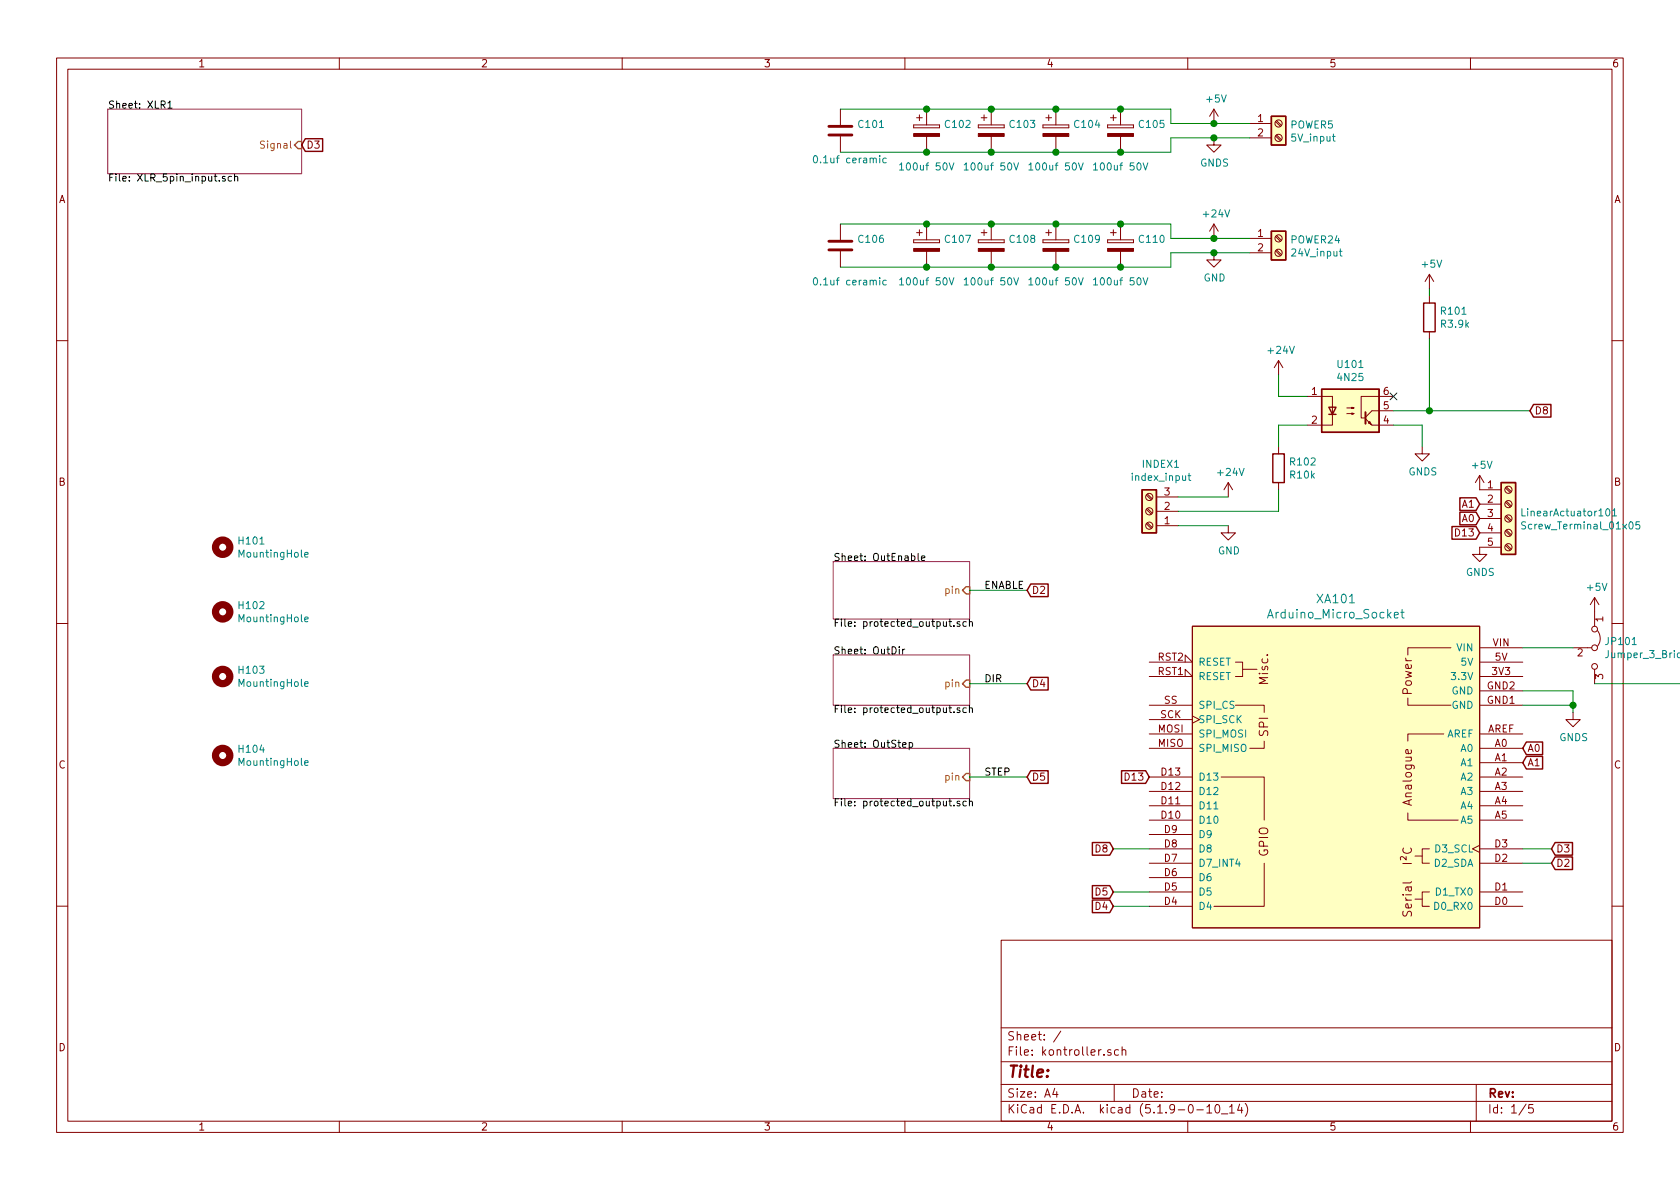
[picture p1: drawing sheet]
<svg xmlns="http://www.w3.org/2000/svg" width="297mm" height="210mm" viewBox="0 0 297 210" stroke-linecap="round" stroke-linejoin="round" font-family="sans-serif">
<g fill="none" stroke="#840000" stroke-width=".18">
<path d="M10 10.3h277v189.9h-277zM12 12.2h273v186.1h-273zM60 10.3v1.9M110 10.3v1.9M148.6 19.3v2.8M160 10.3v1.9M163.8 19.3v2.8M175.3 19.3v2.8M186.7 19.3v2.8M198.1 19.3v2.8M210 10.3v1.9M214.6 19.3v2.5"/>
<path d="M214.6 19.3l-.7 1.3M214.6 19.3l.8 1.3M260 10.3v1.9M148.6 24.1v2.8M148.6 39.6v2.8M161.5 22.1v.5zM161.5 22.6h4.6zM161.5 22.1h4.6zM162.1 20.8h1M162.6 20.3v1M163.8 24.1v2.8M163.8 39.6v2.8"/>
<path d="M166.1 22.1v.5zM173 22.1v.5zM173 22.6h4.5zM173 22.1h4.5zM173.5 20.8h1M174 20.3v1M175.3 24.1v2.8M175.3 39.6v2.8M177.5 22.1v.5zM184.4 22.1v.5zM184.4 22.6h4.6zM184.4 22.1h4.6z"/>
<path d="M184.9 20.8h1M185.4 20.3v1M186.7 24.1v2.8M186.7 39.6v2.8M189 22.1v.5zM195.8 22.1v.5zM195.8 22.6h4.6zM195.8 22.1h4.6zM196.3 20.8h1.1M196.8 20.3v1M198.1 24.1v2.8M198.1 39.6v2.8"/>
<path d="M200.4 22.1v.5zM214.6 24.4v1.2h1.3l-1.3 1.3-1.2-1.3h1.2M214.6 39.6l-.7 1.3M214.6 39.6v2.6M214.6 39.6l.8 1.3M221 21.8h3.8M221 24.4h3.8M225.5 24l.9 .9M225.5 21.5l.9 .8M225.7 23.9l.9 .8M225.7 21.3l.9 .9M148.6 44.4v2.8"/>
<path d="M161.5 42.4v.5zM161.5 42.9h4.6zM161.5 42.4h4.6zM162.1 41.1h1M162.6 40.6v1.1M163.8 44.4v2.8M166.1 42.4v.5zM173 42.4v.5zM173 42.9h4.5zM173 42.4h4.5zM173.5 41.1h1M174 40.6v1.1"/>
<path d="M175.3 44.4v2.8M177.5 42.4v.5zM184.4 42.4v.5zM184.4 42.9h4.6zM184.4 42.4h4.6zM184.9 41.1h1M185.4 40.6v1.1M186.7 44.4v2.8M189 42.4v.5zM195.8 42.4v.5zM195.8 42.9h4.6zM195.8 42.4h4.6z"/>
<path d="M196.3 41.1h1.1M196.8 40.6v1.1M198.1 44.4v2.8M200.4 42.4v.5zM214.6 44.7v1.3h1.3l-1.3 1.2-1.2-1.2h1.2M221 42.2h3.8M221 44.7h3.8M225.5 44.4l.9 .8M225.5 41.8l.9 .9M225.7 44.2l.9 .8M225.7 41.7l.9 .8M252.7 48.5v2.5"/>
<path d="M252.7 52.3v1.3M252.7 58.7v1.2M252.7 48.5l-.7 1.3M252.7 48.5l.8 1.3M10 60.2h2M226.1 63.7v2.6M226.1 79v1.3M226.1 63.7l-.8 1.3M226.1 63.7l.7 1.3M231.1 70.1h4.5v5.1h-4.5M238.1 73.1h1.3l-.4 .2v-.3l.4 .1M238.1 72.1h1.3l-.4 .2v-.3l.4 .1"/>
<path d="M241.4 74l1.2 1.2h3.8M241.9 74.8l.3-.3 .2 .6zM246.4 70.1h-5.7v3.8h.6M246.4 72.6h-3.8l-1.2 1.2M251.5 79v1.3h1.2l-1.2 1.2-1.3-1.2h1.3M285 60.2h2M202.7 87.5l.9 .9M202.7 90.1l.9 .8M202.7 92.6l.9 .9M202.9 87.4l.8 .8M202.9 89.9l.8 .8M202.9 92.5l.8 .8"/>
<path d="M204.5 93h3.8M204.5 90.4h3.8M204.5 87.9h3.8M217.2 93v1.2h1.2l-1.2 1.3-1.3-1.3h1.3M217.2 85.3l-.8 1.3M217.2 85.3v2.6M217.2 85.3l.7 1.3M226.1 85.3v1.3M261.6 84.1l-.7 1.2M261.6 84.1v2.5h3.8M261.6 84.1l.8 1.2M261.6 89.1h3.8"/>
<path d="M261.6 91.7h3.8M261.6 94.2h3.8M265.4 96.8h-3.8v1.2h1.3l-1.3 1.3-1.3-1.3h1.3M266.2 96.4l.8 .9M266.2 93.9l.8 .8M266.2 91.4l.8 .8M266.2 88.8l.8 .9M266.2 86.3l.8 .8M266.3 96.3l.9 .8M266.3 93.7l.9 .9M266.3 91.2l.9 .8M266.3 88.6l.9 .9"/>
<path d="M266.3 86.1l.9 .8M10 110.3h2M203.2 119.6h7.6l-1.3-1.2v1.2M203.2 117.1h7.6l-1.3-1.3v1.3M210.8 110.7h50.8v53.4h-50.8zM218.4 117.1h1.3v2.5h-1.3M219.7 118.4h2.5M256.5 114.5h-7.6v1.3M261.6 114.5h7.6M261.6 117.1h7.6M261.6 119.6h7.6M278.1 114.5h3.3"/>
<path d="M281.9 105.7l-.7 1.2M281.9 105.7v5M281.9 118.4v2.5M281.9 105.7l.8 1.2M282.4 111.5a2.26 2.26 0 0 1 0 2.8M285 110.3h2M203.2 132.3h7.6M203.2 137.4h7.6M203.2 139.9h7.6M203.2 124.7h7.6M203.2 127.2h7.6M203.2 129.8h7.6"/>
<path d="M210.8 126.6l1.3 .6-1.3 .7M215.9 137.4h7.6v7.6M218.4 124.7h5.1v1.3M223.5 131.1v1.2h-2.5M248.9 123.4v1.3h7.6M249.5 132.6l.1 .4-.3 .3-.7-.1v-.6l.3-.1 .1 .8M255.3 129.8h-6.4v1.3M261.6 132.3h7.6M261.6 134.9h7.6M261.6 137.4h7.6M261.6 139.9h7.6M261.6 124.7h7.6"/>
<path d="M261.6 122.2h7.6M261.6 129.8h7.6M278.1 126v1.2h1.3l-1.3 1.3-1.2-1.3h1.2M203.2 157.7h7.6M203.2 152.6h7.6M203.2 150.1h7.6M203.2 142.5h7.6M203.2 145h7.6M203.2 155.2h7.6M203.2 147.6h7.6M223.5 152.6v7.7h-8.9M248.9 143.8v1.2h8.9"/>
<path d="M250.2 151.4h1.3M250.2 159h1.3M252.7 150.1h-1.2v2.5h1.2M252.7 157.7h-1.2v2.6h1.2M261.6 149.5l-1.3 .6 1.3 .6M261.6 157.7h7.6M261.6 152.6h7.6M261.6 150.1h7.6M261.6 142.5h7.6M261.6 145h7.6M10 160.2h2M177 166.3h108v32h-108z"/>
<path d="M203.2 160.3h7.6M261.6 160.3h7.6M285 160.2h2M60 198.3v1.9M110 198.3v1.9M160 198.3v1.9M177 194.8h108M177 191.8h108M177 187.8h108M177 181.8h108M186.5 192.5l-.4 1h1M186.8 193v1"/>
<path d="M187.6 182.3l-1.3 2M196.4 185.7a.37 .37 0 0 0-.6 .1l.1 .2 .5 .2 .1 .1-.2 .3-.5-.1M197 191.8v3M197.8 185.7l-.5-.1-.2 .3 .1 .6h.6M198.4 185.7h.1a.37 .37 0 0 1 .6 .1v.8M198.4 185.1v1.5M210 198.3v1.9M211.6 196.3h1.2M213.4 195.8l.4-.5v1.5M213.4 196.8h.8M215 195.4l.3-.1a.94 .94 0 0 1 0 1.5 .8 .8 0 0 1-.6-.6 .8 .8 0 0 1 .3-.8zM216 197h1.1"/>
<path d="M217.4 195.8l.4-.5v1.5M217.4 196.8h.8M219.2 195.2l-.4 1.1h.9M219.5 195.8v1M220.2 195.1a1.71 1.71 0 0 1 0 2.3M260 198.3v1.9M261 191.8v6.5M269.8 195.2l-1.2 2M271 195.3h-.7v.7l.2-.1 .5 .1 .1 .2-.1 .5-.2 .1-.5-.1"/>
<circle cx="226.1" cy="24.4" r=".63"/>
<circle cx="226.1" cy="21.8" r=".63"/>
<circle cx="226.1" cy="44.7" r=".63"/>
<circle cx="226.1" cy="42.2" r=".63"/>
<circle cx="203.2" cy="87.9" r=".63"/>
<circle cx="203.2" cy="93" r=".63"/>
<circle cx="203.2" cy="90.4" r=".63"/>
<circle cx="266.7" cy="94.2" r=".63"/>
<circle cx="266.7" cy="91.7" r=".63"/>
<circle cx="266.7" cy="96.8" r=".63"/>
<circle cx="266.7" cy="89.1" r=".63"/>
<circle cx="266.7" cy="86.6" r=".63"/>
<circle cx="281.9" cy="111.2" r=".51"/>
<circle cx="281.9" cy="114.5" r=".51"/>
<circle cx="281.9" cy="117.9" r=".51"/>
</g>
<path d="M19 19.3h34.3v11.4h-34.3zM147.3 99.3h24.1v10.2h-24.1zM147.3 115.8h24.1v8.9h-24.1zM147.3 132.3h24.1v8.9h-24.1z" fill="none" stroke="#840084" stroke-width=".18"/>
<g fill="none" stroke="#000" stroke-width=".18">
<path d="M29.7 18.2l.3-.3v1.2M29.7 19.1h.7M39.8 31.2h-.3l-.2 .2 .1 .1 .4 .2v.3h-.5M40.9 31.2h-.3l-.3 .2 .2 .6h.4M41.5 31.3l.2-.1h.3v.8M41.5 30.8v1.2M162.3 97.9v1.1l.2 .1M162.9 98.7l.6-.1v-.3h-.4l-.2 .2 .1 .6h.5M159 114.4v.1M159 114.8v.8M159.6 114.8v.8M160 114.8l-.4 .2"/>
<path d="M167.8 109.9h.4M167.9 109.5v1.1l.3 .2M168.7 110.6v.2M169.7 110l-.3-.1-.2 .2 .1 .2 .4 .1v.3h-.5M170.8 110l-.3-.1-.2 .3 .1 .5h.4M171.4 110.1l.2-.2 .3 .1v.8M171.4 109.5v1.3M159.6 131.7l.6-.1-.1-.2-.3-.1-.2 .2 .1 .6h.4M160.8 131.4l.3-.1 .3 .2-.2 .6h-.4M160.8 131.3v1.3M167.8 125.2h.4M167.9 124.7v1.1l.3 .2"/>
<path d="M168.7 125.9v.1M169.7 125.2h-.3l-.2 .1 .1 .2 .4 .1v.4h-.5M170.8 125.2h-.3l-.2 .2 .1 .6h.4M171.4 125.3l.2-.1h.3v.8M171.4 124.7v1.3M167.8 141.7h.4M167.9 141.2v1.1l.3 .2M168.7 142.4v.1M169.7 141.7h-.3l-.2 .2 .1 .1 .4 .2v.3h-.5M170.8 141.7h-.3l-.2 .2 .1 .6h.4M171.4 141.8l.2-.1h.3v.8M171.4 141.2v1.3"/>
</g>
<path d="M52.7 25h.6v1.3h-.6l-.6-.7zM170.8 103.8h.6v1.2h-.6l-.6-.6zM170.8 120.3h.6v1.2h-.6l-.6-.6zM170.8 136.8h.6v1.2h-.6l-.6-.6z" fill="none" stroke="#848400" stroke-width=".25"/>
<path d="M146.6 23.9h4M146.6 22.3h4M146.6 44.2h4M146.6 42.7h4" fill="none" stroke="#840000" stroke-width=".51"/>
<g fill="none" stroke="#008484" stroke-width=".18">
<path d="M144 27.6l.1-.1a.67 .67 0 0 1 .5 .7 .67 .67 0 0 1-.5 .6 .83 .83 0 0 1-.1-1.2zM156.7 28h-.4l-.2 .2 .1 .5h.5M159.1 29.2l.3-.4v1.3M159.1 30.1h.7M167.8 28.8l.4 1.3 .5-1.3M170.5 29.2l.3-.4v1.3M170.5 30.1h.7M179.2 28.8l.5 1.3 .4-1.3M181.9 29.2l.4-.4v1.3M181.9 30.1h.7M190.7 28.8l.4 1.3 .4-1.3M193.3 29.2l.4-.4v1.3"/>
<path d="M193.3 30.1h.8M202.1 28.8l.4 1.3 .4-1.3M235.6 24.1h.5M235.8 23.7v1.1l.3 .2M144 49.2l.1-.1a.67 .67 0 0 1 .5 .7 .67 .67 0 0 1-.5 .6 .83 .83 0 0 1-.1-1.2zM156.7 49.6l-.4-.1-.2 .3 .1 .5h.5M159.1 49.5l.3-.4v1.3M159.1 50.4h.7M167.8 49.1l.4 1.3 .5-1.3M170.5 49.5l.3-.4v1.3M170.5 50.4h.7M179.2 49.1l.5 1.3 .4-1.3"/>
<path d="M181.9 49.5l.4-.4v1.3M181.9 50.4h.7M190.7 49.1l.4 1.3 .4-1.3M193.3 49.5l.4-.4v1.3M193.3 50.4h.8M202.1 49.1l.4 1.3 .4-1.3M236.8 44.4h.5M237 44v1.1l.3 .2M53.9 98.1l.6-.1-.1-.3h-.3l-.2 .2v.6h.5M210.1 84.1h.4M210.2 83.7v1.1l.3 .2M269.1 90v1.2h.6"/>
<path d="M269.7 92.3h-.4l-.2 .1v.4l.6 .3v.2l-.2 .2h-.5M284 90.1l.2-.1a.67 .67 0 0 1 .4 .6 .67 .67 0 0 1-.4 .6l-.3-.5zM285.1 90.3l.4-.3v1.2M285.1 91.2h.7M289.9 92.3h-.6l-.1 .6 .2-.1h.4l.1 .6-.2 .1-.5-.1M53.9 109.5l.6-.1-.1-.2-.3-.1-.2 .2v.6h.5M246.5 108.8l.7-.2v-.2l-.5-.1-.2 .2 .1 .7h.6M247.7 108.3h.6M247.9 107.8v1.3l.4 .2M284.4 115v.9a.39 .39 0 0 1-.5 .4M53.9 134.9l.6-.1-.1-.2-.3-.1-.2 .2v.6h.5M53.9 120.9l.6-.1-.1-.2-.3-.1-.2 .2v.6h.5"/>
</g>
<g fill="#ffffc2" stroke="#ffffc2" stroke-width=".18">
<path d="M265.4 85.3h2.6v12.7h-2.6z"/>
<path d="M224.8 20.6h2.5v5h-2.5z"/>
<path d="M224.8 40.9h2.5v5.1h-2.5z"/>
<path d="M201.9 86.6h2.6v7.6h-2.6z"/>
<path d="M233.7 68.8h10.1v7.6h-10.1z"/>
<path d="M210.8 110.7h50.8v53.4h-50.8z"/>
</g>
<g fill="none" stroke="#840000" stroke-width=".25">
<path d="M54 24.5h3v2.3h-3l-.7-1.2zM224.8 20.6h2.5v5h-2.5zM224.8 40.9h2.5v5.1h-2.5zM251.7 53.6h2v5.1h-2zM233.7 68.8h10.1v7.6h-10.1zM234.9 72h1.3l-.6 1.3zM234.9 73.3h1.3M271.1 71.5h3.1v2.3h-3.1l-.6-1.2zM201.9 86.6h2.6v7.6h-2.6zM225 80.3h2.1v5h-2.1zM256.7 93.1h4.3l.6 1.1-.6 1.1h-4.3zM258.1 88h2.9l.6 1.1-.6 1.2h-2.9z"/>
<path d="M258.1 90.6h2.9l.6 1.1-.6 1.1h-2.9zM265.4 85.3h2.6v12.7h-2.6zM182.2 103.3h3.1v2.2h-3.1l-.6-1.1zM182.2 119.8h3.1v2.2h-3.1l-.6-1.1zM182.2 136.3h3.1v2.2h-3.1l-.6-1.1zM198.3 136.3h4.3l.6 1.1-.6 1.1h-4.3zM269.9 133.8h2.8v2.2h-2.8l-.7-1.1zM269.9 131.2h2.8v2.2h-2.8l-.7-1.1zM193.1 159.2h3.1l.6 1.1-.6 1.1h-3.1zM193.1 156.6h3.1l.6 1.1-.6 1.1h-3.1zM193.1 149h3.1l.6 1.1-.6 1.1h-3.1zM275 151.5h3v2.3h-3l-.7-1.2z"/>
<path d="M275 149h3v2.2h-3l-.7-1.1z"/>
</g>
<g fill="none" stroke="#840000" stroke-width="1.3">
<circle cx="39.4" cy="96.8" r="1.27"/>
<circle cx="39.4" cy="119.6" r="1.27"/>
<circle cx="39.4" cy="108.2" r="1.27"/>
<circle cx="39.4" cy="133.6" r="1.27"/>
</g>
<g fill="#840000" stroke="#840000" stroke-width=".18">
<path d="M195.8 43.9h4.6v.5h-4.6z"/>
<path d="M161.5 43.9h4.6v.5h-4.6z"/>
<path d="M173 43.9h4.5v.5h-4.5z"/>
<path d="M184.4 43.9h4.6v.5h-4.6z"/>
<path d="M161.5 23.6h4.6v.5h-4.6z"/>
<path d="M173 23.6h4.5v.5h-4.5z"/>
<path d="M184.4 23.6h4.6v.5h-4.6z"/>
<path d="M195.8 23.6h4.6v.5h-4.6z"/>
</g>
<path d="M241.4 72.9v2" fill="none" stroke="#840000" stroke-width=".36"/>
<g fill="none" stroke="#008400" stroke-width=".18">
<path d="M148.6 19.3h58.4v2.5h14M148.6 39.6h58.4v2.6h14M221 24.4h-14v2.5h-58.4M221 44.7h-14v2.5h-58.4M252.7 51v1.3M252.7 59.9v12.7M226.1 66.3v3.8h5M231.1 75.2h-5v3.8M246.4 75.2h5.1v3.8M246.4 72.6h24.1M208.3 87.9h8.9M208.3 93h8.9"/>
<path d="M226.1 86.6v3.8h-17.8M171.4 104.4h10.2M269.2 114.5h8.9M171.4 120.9h10.2M171.4 137.4h10.2M269.2 122.2h8.9v3.8M269.2 124.7h8.9M281.9 120.9h15.2M196.8 150.1h6.4M196.8 157.7h6.4M269.2 150.1h5.1M269.2 152.6h5.1"/>
<path d="M196.8 160.3h6.4"/>
</g>
<g fill="#008400" stroke="#008400" stroke-width=".25">
<circle cx="214.6" cy="44.7" r=".51"/>
<circle cx="175.3" cy="26.9" r=".51"/>
<circle cx="214.6" cy="24.4" r=".51"/>
<circle cx="175.3" cy="19.3" r=".51"/>
<circle cx="198.1" cy="47.2" r=".51"/>
<circle cx="186.7" cy="26.9" r=".51"/>
<circle cx="186.7" cy="19.3" r=".51"/>
<circle cx="198.1" cy="26.9" r=".51"/>
<circle cx="198.1" cy="19.3" r=".51"/>
<circle cx="278.1" cy="124.7" r=".51"/>
<circle cx="163.8" cy="19.3" r=".51"/>
<circle cx="163.8" cy="26.9" r=".51"/>
<circle cx="214.6" cy="21.8" r=".51"/>
<circle cx="186.7" cy="39.6" r=".51"/>
<circle cx="252.7" cy="72.6" r=".51"/>
<circle cx="186.7" cy="47.2" r=".51"/>
<circle cx="175.3" cy="39.6" r=".51"/>
<circle cx="175.3" cy="47.2" r=".51"/>
<circle cx="163.8" cy="47.2" r=".51"/>
<circle cx="214.6" cy="42.2" r=".51"/>
<circle cx="198.1" cy="39.6" r=".51"/>
<circle cx="163.8" cy="39.6" r=".51"/>
</g>
<path d="M245.8 69.5l1.2 1.2M247 69.5l-1.2 1.2" fill="none" stroke="#000084" stroke-width=".18"/>
<text font-size="2.8" fill="#840000" x="178" y="190.5">Title:</text>
<g font-size="2.1" fill="#008484">
<text x="233" y="106.7">XA101</text>
<text x="224.6" y="109.4">Arduino_Micro_Socket</text>
</g>
<g font-size="2.1" fill="#840000">
<text x="224.2" y="121" transform="rotate(-90 224.2 121)">Misc.</text>
<text x="249.6" y="122.8" transform="rotate(-90 249.6 122.8)">Power</text>
<text x="224.2" y="130.2" transform="rotate(-90 224.2 130.2)">SPI</text>
<text x="249.6" y="142.2" transform="rotate(-90 249.6 142.2)">Analogue</text>
<text x="224.2" y="151.5" transform="rotate(-90 224.2 151.5)">GPIO</text>
<text x="249.6" y="152.8" transform="rotate(-90 249.6 152.8)">I²C</text>
<text x="249.6" y="161.9" transform="rotate(-90 249.6 161.9)">Serial</text>
<text x="178" y="184">Sheet: /</text>
<text x="178" y="186.7">File: kontroller.sch</text>
<text x="178" y="196.9">KiCad E.D.A. kicad (5.1.9-0-10_14)</text>
<text x="178" y="194.1">Size: A4</text>
<text x="200" y="194.1">Date:</text>
<text x="263" y="194.1">Rev:</text>
<text x="263" y="196.9">Id: 1/5</text>
</g>
<g font-size="1.8" fill="#840000">
<text x="35" y="11.9">1</text>
<text x="85" y="11.9">2</text>
<text x="135" y="11.9">3</text>
<text x="185" y="11.9">4</text>
<text x="235" y="11.9">5</text>
<text x="285" y="11.9">6</text>
<text x="222.4" y="21.6">1</text>
<text x="54.1" y="26.3">D3</text>
<text x="222.4" y="24.1">2</text>
<text x="10.4" y="35.9">A</text>
<text x="285.4" y="35.9">A</text>
<text x="222.4" y="41.9">1</text>
<text x="222.4" y="44.4">2</text>
<text x="231.9" y="69.8">1</text>
<text x="244.6" y="69.8">6</text>
<text x="231.9" y="74.9">2</text>
<text x="244.6" y="74.9">4</text>
<text x="244.6" y="72.4">5</text>
<text x="271.3" y="73.3">D8</text>
<text x="10.4" y="85.9">B</text>
<text x="205.9" y="87.6">3</text>
<text x="258.6" y="89.8">A1</text>
<text x="263" y="86.4">1</text>
<text x="263" y="88.9">2</text>
<text x="285.4" y="85.9">B</text>
<text x="205.9" y="92.7">1</text>
<text x="205.9" y="90.2">2</text>
<text x="257.6" y="94.9">D13</text>
<text x="258.6" y="92.3">A0</text>
<text x="263" y="91.4">3</text>
<text x="263" y="94">4</text>
<text x="263" y="96.5">5</text>
<text x="182.4" y="105">D2</text>
<text x="283.5" y="110" transform="rotate(-90 283.5 110)">1</text>
<text x="204.7" y="119.4">RST1</text>
<text x="204.7" y="116.8">RST2</text>
<text x="263.9" y="119.4">3V3</text>
<text x="264" y="114.3">VIN</text>
<text x="264.4" y="116.8">5V</text>
<text x="278.9" y="116.1">2</text>
<text x="182.4" y="121.5">D4</text>
<text x="205.8" y="124.5">SS</text>
<text x="263" y="124.5">GND1</text>
<text x="263" y="121.9">GND2</text>
<text x="283.5" y="120.1" transform="rotate(-90 283.5 120.1)">3</text>
<text x="204.7" y="129.5">MOSI</text>
<text x="205.2" y="127">SCK</text>
<text x="263" y="129.5">AREF</text>
<text x="10.4" y="135.9">C</text>
<text x="204.7" y="132.1">MISO</text>
<text x="205.4" y="137.2">D13</text>
<text x="264.3" y="132.1">A0</text>
<text x="264.3" y="134.6">A1</text>
<text x="264.3" y="137.2">A2</text>
<text x="270" y="135.5">A1</text>
<text x="270" y="133">A0</text>
<text x="285.4" y="135.9">C</text>
<text x="182.4" y="138">D5</text>
<text x="199.2" y="138">D13</text>
<text x="205.4" y="142.2">D11</text>
<text x="205.4" y="139.7">D12</text>
<text x="264.3" y="139.7">A3</text>
<text x="264.3" y="142.2">A4</text>
<text x="205.4" y="144.8">D10</text>
<text x="205.9" y="149.9">D8</text>
<text x="205.9" y="147.3">D9</text>
<text x="264.3" y="149.9">D3</text>
<text x="264.3" y="144.8">A5</text>
<text x="193.8" y="150.7">D8</text>
<text x="205.9" y="154.9">D6</text>
<text x="205.9" y="152.4">D7</text>
<text x="264.3" y="152.4">D2</text>
<text x="275.1" y="153.3">D2</text>
<text x="275.1" y="150.7">D3</text>
<text x="193.8" y="160.9">D4</text>
<text x="193.8" y="158.4">D5</text>
<text x="205.9" y="160">D4</text>
<text x="205.9" y="157.5">D5</text>
<text x="264.3" y="160">D0</text>
<text x="264.3" y="157.5">D1</text>
<text x="10.4" y="185.9">D</text>
<text x="285.4" y="185.9">D</text>
<text x="35" y="199.9">1</text>
<text x="85" y="199.9">2</text>
<text x="135" y="199.9">3</text>
<text x="185" y="199.9">4</text>
<text x="235" y="199.9">5</text>
<text x="285" y="199.9">6</text>
</g>
<g font-size="1.8">
<text x="19" y="19.2">Sheet: XLR1</text>
<text x="19" y="32.1">File: XLR_5pin_input.sch</text>
<text x="147.3" y="99.2">Sheet: OutEnable</text>
<text x="174" y="104.1">ENABLE</text>
<text x="147.3" y="110.8">File: protected_output.sch</text>
<text x="147.3" y="115.7">Sheet: OutDir</text>
<text x="174" y="120.6">DIR</text>
<text x="147.3" y="126.1">File: protected_output.sch</text>
<text x="147.3" y="132.2">Sheet: OutStep</text>
<text x="174" y="137.2">STEP</text>
<text x="147.3" y="142.6">File: protected_output.sch</text>
</g>
<g font-size="1.8" fill="#008484">
<text x="151.9" y="22.6">C101</text>
<text x="167.2" y="22.6">C102</text>
<text x="178.7" y="22.6">C103</text>
<text x="190.1" y="22.6">C104</text>
<text x="201.5" y="22.6">C105</text>
<text x="213.4" y="18.1">+5V</text>
<text x="228.2" y="22.7">POWER5</text>
<text x="144.6" y="28.9">0.1uf ceramic</text>
<text x="212.2" y="29.5">GNDS</text>
<text x="228.4" y="25">5V_input</text>
<text x="159.7" y="30.1">100uf 50V</text>
<text x="171.1" y="30.1">100uf 50V</text>
<text x="182.5" y="30.1">100uf 50V</text>
<text x="194" y="30.1">100uf 50V</text>
<text x="212.9" y="38.4">+24V</text>
<text x="151.9" y="42.9">C106</text>
<text x="167.2" y="42.9">C107</text>
<text x="178.7" y="42.9">C108</text>
<text x="190.1" y="42.9">C109</text>
<text x="201.5" y="42.9">C110</text>
<text x="228.3" y="43">POWER24</text>
<text x="228.6" y="45.4">24V_input</text>
<text x="251.5" y="47.3">+5V</text>
<text x="144.6" y="50.5">0.1uf ceramic</text>
<text x="159.7" y="50.5">100uf 50V</text>
<text x="171.1" y="50.5">100uf 50V</text>
<text x="182.5" y="50.5">100uf 50V</text>
<text x="194" y="50.5">100uf 50V</text>
<text x="212.8" y="49.8">GND</text>
<text x="254.9" y="58">R3.9k</text>
<text x="254.9" y="55.6">R101</text>
<text x="224.4" y="62.6">+24V</text>
<text x="236.7" y="65.1">U101</text>
<text x="236.7" y="67.4">4N25</text>
<text x="202.1" y="82.7">INDEX1</text>
<text x="228.2" y="82.3">R102</text>
<text x="260.4" y="82.9">+5V</text>
<text x="200.3" y="85">index_input</text>
<text x="215.5" y="84.2">+24V</text>
<text x="228.2" y="84.6">R10k</text>
<text x="249" y="84.1">GNDS</text>
<text x="269.7" y="91.3">LinearActuator101</text>
<text x="269.8" y="93.6">Screw_Terminal_01x05</text>
<text x="42.3" y="96.3">H101</text>
<text x="42.5" y="98.6">MountingHole</text>
<text x="215.3" y="98">GND</text>
<text x="259.2" y="101.8">GNDS</text>
<text x="42.3" y="107.7">H102</text>
<text x="280.7" y="104.5">+5V</text>
<text x="42.5" y="110">MountingHole</text>
<text x="42.3" y="119.1">H103</text>
<text x="211.8" y="117.7">RESET</text>
<text x="257.7" y="115.2">VIN</text>
<text x="258.4" y="117.7">5V</text>
<text x="284.1" y="114.1">JP101</text>
<text x="284.5" y="116.4">Jumper_3_Bridge</text>
<text x="42.5" y="121.5">MountingHole</text>
<text x="211.8" y="125.3">SPI_CS</text>
<text x="211.8" y="120.3">RESET</text>
<text x="256.7" y="125.3">GND</text>
<text x="256.7" y="122.8">GND</text>
<text x="257" y="120.3">3.3V</text>
<text x="211.8" y="127.9">SPI_SCK</text>
<text x="211.8" y="130.4">SPI_MOSI</text>
<text x="255.8" y="130.4">AREF</text>
<text x="275.7" y="131.1">GNDS</text>
<text x="42.3" y="133.1">H104</text>
<text x="42.5" y="135.4">MountingHole</text>
<text x="211.8" y="133">SPI_MISO</text>
<text x="258.3" y="133">A0</text>
<text x="258.3" y="135.5">A1</text>
<text x="211.8" y="143.1">D11</text>
<text x="211.8" y="140.6">D12</text>
<text x="211.8" y="138">D13</text>
<text x="258.3" y="138">A2</text>
<text x="258.3" y="140.6">A3</text>
<text x="258.3" y="143.1">A4</text>
<text x="211.8" y="148.2">D9</text>
<text x="211.8" y="145.7">D10</text>
<text x="258.3" y="145.7">A5</text>
<text x="211.8" y="155.8">D6</text>
<text x="211.8" y="153.3">D7_INT4</text>
<text x="211.8" y="150.7">D8</text>
<text x="253.6" y="153.3">D2_SDA</text>
<text x="253.8" y="150.7">D3_SCL</text>
<text x="211.8" y="160.9">D4</text>
<text x="211.8" y="158.4">D5</text>
<text x="253.9" y="160.9">D0_RX0</text>
<text x="254.1" y="158.4">D1_TX0</text>
</g>
<g font-size="1.8" fill="#848400">
<text x="46.5" y="26.3">Signal</text>
<text x="167.3" y="105">pin</text>
<text x="167.3" y="121.5">pin</text>
<text x="167.3" y="138">pin</text>
</g>
</svg>
